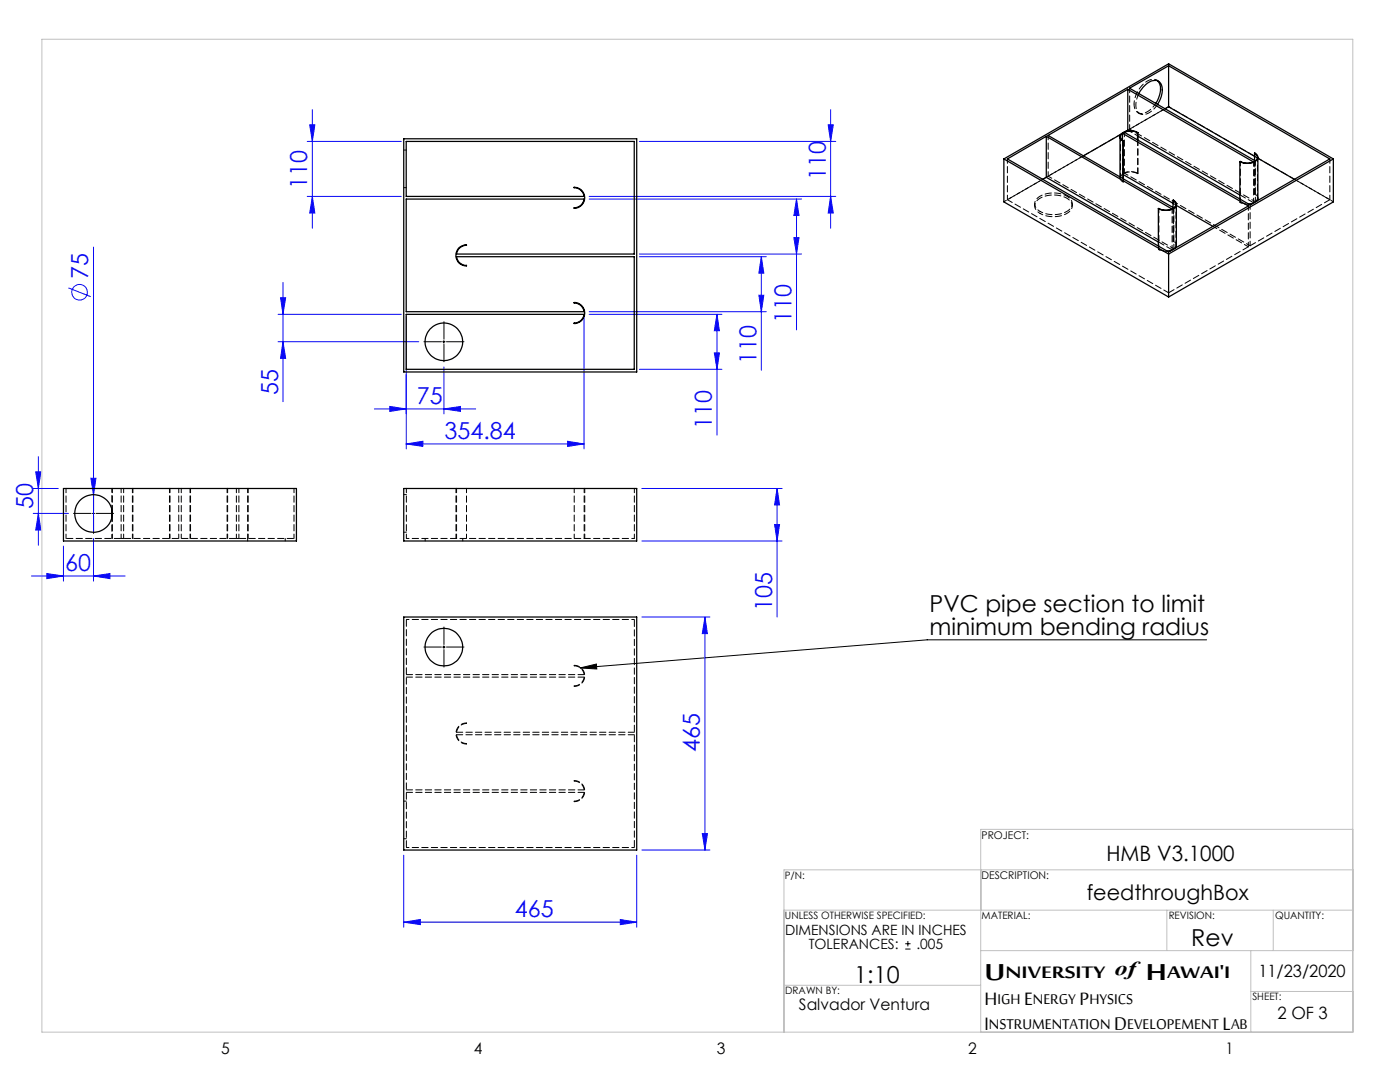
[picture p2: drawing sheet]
<svg xmlns="http://www.w3.org/2000/svg" width="279mm" height="216mm" viewBox="0 0 279 216" stroke-linecap="round" stroke-linejoin="round" font-family="sans-serif">
<g fill="none" stroke="#0a0af5" stroke-width=".2">
<path d="M61.3 39.2h18.8M61.3 28.2h18.8M61.8 24.9h1l-.5 3.3zM62.3 39.2l.5 3.3h-1zM62.3 21.9v23.6M117.6 39.2h49.2M117.6 39.7h42.3M127.6 28.2h39.2M159 39.7v26.1M159 39.7l.5 3.3h-1.1zM165.3 24.9h1l-.5 3.3zM165.8 39.2l.5 3.3h-1z"/>
<path d="M165.8 21.9v23.6M13.7 57.4l4.4 1.8M18.7 49.3v56.9M56 59.4h1l-.5 3.3zM56.5 56.4v23.8M127.6 50.7h32.3M127.6 51.2h25.3M151.4 58.9h1l-.5 3.3zM151.9 51.2v22.7M151.9 51.2l.5 3.3h-1zM158.4 47.4h1.1l-.5 3.3zM55.5 68.2h28.1"/>
<path d="M55.5 62.7h24.6M56.5 68.2l.5 3.3h-1zM81.1 63.2v26.4M88.6 73.2v9.4M116.6 63.2v26.4M117.6 62.7h26.5M117.6 62.2h35.3M127.6 73.7h16.5M142.6 70.4h1l-.5 3.3zM143.1 62.7l.5 3.3h-1zM143.1 62.7v24.1M6.6 97.5h5"/>
<path d="M7.1 94.2h1l-.4 3.3zM7.7 91.1v17.7M18.1 95.4h1.1l-.5 3.3zM74.7 81.6h20.2M77.8 81.1l3.3 .5-3.3 .5zM81.1 88.6l3.3-.5v1zM81.1 88.6h35.5M88.6 81.6l3.3-.5v1zM113.3 88.1l3.3 .5-3.3 .5zM128.1 97.5h28M155.1 97.5l.5 3.3h-1zM155.1 97.5v25.6"/>
<path d="M6.3 114.9h18.7M6.6 102.4h7.1M7.7 102.4l.4 3.4h-1zM9.3 114.4l3.4 .5-3.4 .6zM12.7 109v7M18.7 114.9l3.2-.5v1.1zM18.7 107.5v8.5M128.1 107.9h28M154.6 104.7h1l-.5 3.2zM128.1 123.1h13.6M140.7 123.1l.5 3.3h-1zM140.7 123.1v46.5"/>
<path d="M80.6 170.6v14.4M127.1 170.6v14.4M128.1 169.6h13.6M140.2 166.3h1l-.5 3.3zM80.6 184l3.3-.5v1zM80.6 184h46.5M123.8 183.5l3.3 .5-3.3 .5z"/>
<circle cx="15.9" cy="58.3" r="1.56"/>
</g>
<path d="M88.3 68.2h.5M88.6 67.9v.6M18.4 102.4h.5M18.7 102.2v.5M88.3 129.1h.5M88.6 128.9v.5M115.8 133.3l3.2-.8 .1 1zM240.8 127.7h-55.8l-69.2 5.6M180.7 189.4h1M180.7 188.3h1M181.2 187.8v1" fill="none" stroke="#000" stroke-width=".2"/>
<path d="M88.1 68.2h-3.5M88.6 67.7v-3.5M88.6 68.7v3.5M89.1 68.2h3.5M18.2 102.4h-3.5M18.7 101.9v-3.5M18.7 102.9v3.5M19.2 102.4h3.5M88.1 129.1h-3.5M88.6 128.6v-3.5M88.6 129.6v3.5M89.1 129.1h3.5" fill="none" stroke="#000" stroke-width=".2" stroke-dasharray="15.2 1.3 1.3 1.3"/>
<path d="M8.4 7.8h261.6v198.2h-261.6zM270 173.6h-113.5v32.4M270 165.5h-74.3v40.5M156.5 196.6h39.2M156.5 181.6h113.5M195.7 189.7h74.3M232.9 181.6v8.1M249.6 189.7v16.3M249.6 197.8h20.4M254.1 181.6v8.1" fill="none" stroke="#c0c0c0" stroke-width=".2"/>
<path d="M115.8 133.3l3.2-.8 .1 1z" fill="#000"/>
<g fill="#0a0af5">
<path d="M18.1 95.4h1.1l-.5 3.3z"/>
<path d="M18.7 114.9l3.2-.5v1.1zM9.3 114.4l3.4 .5-3.4 .6zM88.6 81.6l3.3-.5v1zM77.8 81.1l3.3 .5-3.3 .5z"/>
<path d="M113.3 88.1l3.3 .5-3.3 .5zM81.1 88.6l3.3-.5v1z"/>
<path d="M140.2 166.3h1l-.5 3.3zM140.7 123.1l.5 3.3h-1zM7.7 102.4l.4 3.4h-1zM7.1 94.2h1l-.4 3.3zM56.5 68.2l.5 3.3h-1zM56 59.4h1l-.5 3.3z"/>
<path d="M165.8 39.2l.5 3.3h-1zM165.3 24.9h1l-.5 3.3zM158.4 47.4h1.1l-.5 3.3zM159 39.7l.5 3.3h-1.1z"/>
<path d="M155.1 97.5l.5 3.3h-1zM154.6 104.7h1l-.5 3.2zM61.8 24.9h1l-.5 3.3zM62.3 39.2l.5 3.3h-1zM151.9 51.2l.5 3.3h-1zM151.4 58.9h1l-.5 3.3zM143.1 62.7l.5 3.3h-1zM142.6 70.4h1l-.5 3.3z"/>
<path d="M80.6 184l3.3-.5v1zM123.8 183.5l3.3 .5-3.3 .5z"/>
</g>
<g fill="none" stroke="#000" stroke-width=".25">
<path d="M225.1 17.8l25.1 14.5a3.4 3.4 0 0 1-2.8-.1M225.1 17.8l-15.9 9.2 25 14.5a.83 .83 0 0 0 .5-.8 .83 .83 0 0 0-.6-.7M225.1 17.8v8.2M227.3 18.7a4.1 4.1 0 0 1 3.5-2.6 1.99 1.99 0 0 1 1.1 2.5l-.4 1.3-.5 .9M231 16.1a3.2 3.2 0 0 1 .1 3.7l-.5 .8M233.2 13.1l32.2 18.6-15.9 9.2-25.1-14.5a3.4 3.4 0 0 1 2.6 .1M233.2 13.1l-7.8 4.5 25.1 14.5a.83 .83 0 0 0 .4-.8 .83 .83 0 0 0-.5-.7M233.2 13.1v8.2M80.6 27.7h46.5v46.5h-46.5zM81.1 28.2h45.5v22.5h-35.5a2.01 2.01 0 0 1 2-1.7v-.1a2.1 2.1 0 0 0-2.1 2.1 2.1 2.1 0 0 0 2.1 2.1v-.1a2.01 2.01 0 0 1-2-1.8h35.5v22.5h-45.5v-11h35.5a1.94 1.94 0 0 1-2 1.8v.1a2.1 2.1 0 0 0 2.1-2.1 2.1 2.1 0 0 0-2.1-2.1v.1a1.94 1.94 0 0 1 2 1.7h-35.5v-22.5h35.5a1.94 1.94 0 0 1-2 1.8v.1a2.1 2.1 0 0 0 2.1-2.1 2.1 2.1 0 0 0-2.1-2.1v.1a1.94 1.94 0 0 1 2 1.7h-35.5zM200.3 31.7l32.9 19M200.3 31.7v8.6l32.9 19"/>
<path d="M200.3 31.7l32.9-19 32.9 19M208.8 27.2l25.1 14.5a3.4 3.4 0 0 1-2.7-.1M208.8 35.4l-.7 .4M208.8 35.4l22.4 12.9M208.8 27.2v8.2M223.5 27.3v8M223.7 26.8l-7.4 4.3M224 26.6a.85 .85 0 0 0-.4 .8 .85 .85 0 0 0 .6 .7M224 26.6l25.1 14.5-15.9 9.2-32.2-18.6 7.8-4.5M224 26.6v1.4M224.1 28.2v7.4M224.2 28.1l-.1 .1"/>
<path d="M224.2 34.9l9.9 5.7M224.2 28.1v7.6M225.1 26l-.5 .2M225.1 26l.2 .1M227 26.5v1.4M227.1 26.5a2.82 2.82 0 0 0-3.5 .5 .96 .96 0 0 0 .5 1.2M227.1 26.5h-.1M227.1 27.2l20.3 11.7M227.1 26.5v1.5M233.2 21.3l-.7 .4M233.2 21.3l17.2 9.9M234.1 40a.9 .9 0 0 1 .7 .9 .9 .9 0 0 1-.8 .8 3.4 3.4 0 0 1-2.8-.1"/>
<path d="M234.1 40v1.4M247.4 32.2v7.5M250.4 30.6a.9 .9 0 0 1 .6 .9 .9 .9 0 0 1-.8 .8 3.4 3.4 0 0 1-2.8-.1M250.4 30.6v1.4M251 31.4v8.3l-.2 .4M251 31.6l7.3 4.2M266.1 31.7l-32.9 19M266.1 31.7v8.6l-32.9 19M231.2 41.6v7.5M233.2 50.7v8.6M233.6 50l-.6 .2M234.8 40.8v8.3l-.2 .4"/>
<path d="M234.8 41l7.2 4.2M249.9 40.6l-.7 .1M12.7 97.5h46.5v10.4h-46.5zM80.6 97.5h46.5v10.4h-46.5zM22.3 101.6v1.7M80.6 123.1h46.5v46.5h-46.5z"/>
<circle cx="88.6" cy="68.2" r="3.8"/>
<circle cx="18.7" cy="102.5" r="3.7"/>
<circle cx="88.6" cy="129.1" r="3.7"/>
</g>
<g fill="none" stroke="#000" stroke-width=".2" stroke-dasharray="1.3 .6">
<path d="M231.2 16.2l-.3-.2M233.2 12.7v.4M80.6 37.4h.5M81.1 29.9h-.5M223.5 35.3v.2M224 34.8h.2M224.1 36.3h.1M224.2 35.7v.6M227 34.6h.1M227.1 22.5l.4 .2M233.2 21.3h.1M247.5 38.9l2.7 1.6"/>
<path d="M250.4 38.7h.1M206.5 40.7v.4M214 41.1v-.4M231.2 48.3l2.7 1.5M231.3 49.7l-.1 .1M233.2 50.3v.4M233.2 58.4l15.9-9.2M234.2 48.1h-.1M247.5 40.4h.1M249.5 49l15.9-9.2M81.1 98.7h-.5M24.7 107.4h-.5"/>
<path d="M47.7 107.4h-.5M49.4 107.4v.5M56.9 107.9v-.5M80.6 106.2h.5M84.9 107.4v.5M92.4 107.9v-.5M81.1 134.6h35.5M114.6 137v-.1M114.6 132.9v-.1M116.6 135.1h-35.5M81.1 157.6h35.5M81.1 159.9h-.5"/>
<path d="M91.1 146.1h35.5M93.1 148.4v.1M93.1 144.3v.1M114.6 160v-.1M114.6 155.9v-.1M116.6 158.1h-35.5M126.6 146.6h-35.5M80.6 167.4h.5"/>
</g>
<path d="M227.1 34.6a2.84 2.84 0 0 0-3.5 .5 .91 .91 0 0 0 .5 1.2M13.2 107.4h11M24.7 107.4h22.5M47.7 107.4h11M81.1 134.6v-11M126.6 123.6v22.5M81.1 157.6v-22.5M126.6 146.6v22.5M81.1 169.1v-11" fill="none" stroke="#000" stroke-width=".2" stroke-dasharray="1.3 .6" stroke-dashoffset="-.1"/>
<path d="M224.2 36.3a.84 .84 0 0 1-.6-.7 .84 .84 0 0 1 .4-.8M250.4 38.7a.84 .84 0 0 1 .5 .7 .84 .84 0 0 1-.4 .9M234.1 48.1a.84 .84 0 0 1 .6 .7 .84 .84 0 0 1-.4 .8" fill="none" stroke="#000" stroke-width=".2" stroke-dasharray="1.3 .6" stroke-dashoffset="1"/>
<g fill="none" stroke="#000" stroke-width=".2" stroke-dasharray="1.3 .6" stroke-dashoffset=".4">
<path d="M225.4 17.6v8.2M201.1 31.7v8.1M208.1 35.8l-7 4M209.2 27v8.2M216.3 31.1l-7.1 4.1M223.6 27.3v8.2M224.4 26.4v8.1M232.5 21.7l-7.1 4.1M234.2 39.9v8.2M247.5 32.2v8.2M250.2 32.3v8.2M250.4 30.5v8.2"/>
<path d="M251 39.5v-8.1M251.1 31.6l-.7-.4M265.4 39.8l-7.1-4M265.4 31.7v8.1M231.3 41.6v8.1M233.9 41.7v8.1M234.1 40.6l.7 .4M234.3 49.6l-25.1-14.4M234.3 49.6v-8.1M234.7 48.9v-8.1M242.1 45.2l7 4M249.1 41.1v8.1"/>
<path d="M249.5 49l-25.1-14.5M249.5 40.9v8.1M250.5 40.3l-25.1-14.5M250.5 40.3v-8.2M13.2 97.4v10M22.4 97.4v10M24.2 97.4v10M24.7 97.4v10M26.4 97.4v10M26.5 97.4v10M33.8 97.4v10M33.9 97.4v10"/>
<path d="M35.7 97.4v10M37.9 97.4v10M38 97.4v10M45.3 97.4v10M45.4 97.4v10M47.2 97.4v10M47.7 97.4v10M49.4 97.4v10M49.5 97.4v10M58.7 97.4v10M81.1 97.4v10M91 97.4v10"/>
<path d="M93.1 97.4v10M114.6 97.4v10M116.6 97.4v10M126.6 97.4v10M36.2 107.4v-10M91.1 107.4v-10M116.7 107.4v-10"/>
</g>
<path d="M201.1 39.8l32.1 18.6M224.4 34.5a3.2 3.2 0 0 1 2.6 .1M227.1 27.9v6.7M233.9 49.8a3.2 3.2 0 0 1-2.6-.1M250.2 40.5a3.2 3.2 0 0 1-2.7-.1M114.6 132.8a2.1 2.1 0 0 1 2.1 2.1 2.1 2.1 0 0 1-2.1 2.1M93.1 148.5a2.1 2.1 0 0 1-2.1-2.1 2.1 2.1 0 0 1 2.1-2.1M114.6 155.8a2.1 2.1 0 0 1 2.1 2.1 2.1 2.1 0 0 1-2.1 2.1" fill="none" stroke="#000" stroke-width=".2" stroke-dasharray="1.3 .6" stroke-dashoffset=".2"/>
<path d="M231.2 49.8l1 .3h.8M247.5 40.4l.9 .3h.9" fill="none" stroke="#000" stroke-width=".2" stroke-dasharray="1.3 .6" stroke-dashoffset=".9"/>
<path d="M224.7 26.2l-.9 .5M233.7 50l.9-.5M249.9 40.6l.9-.5M22.3 97.4v4.2M22.3 103.3v4.1" fill="none" stroke="#000" stroke-width=".2" stroke-dasharray="1.3 .6" stroke-dashoffset=".5"/>
<path d="M225.3 26.1l1.8 1M226.3 20.8a5.4 5.4 0 0 1 3.6-5l.7 .1 .4 .2M251.1 39.5l-.2-.4-.5-.4M234.8 48.9l-.2-.4-.4-.4" fill="none" stroke="#000" stroke-width=".2" stroke-dasharray="1.3 .6" stroke-dashoffset=".6"/>
<path d="M233.2 21.3l32.9 19M200.3 40.3l32.9-19M207.6 42.2a5.4 5.4 0 0 0 6.1-.6 1.59 1.59 0 0 0-.9-2.5 5.3 5.3 0 0 0-6 .8 1.58 1.58 0 0 0 .8 2.3M207.6 42.6a5.4 5.4 0 0 0 6.1-.6 1.59 1.59 0 0 0-.9-2.5 5.3 5.3 0 0 0-6 .8 1.58 1.58 0 0 0 .8 2.3M81.1 107.4h45.5M81.1 123.6h45.5M126.6 169.1h-45.5" fill="none" stroke="#000" stroke-width=".2" stroke-dasharray="1.3 .6" stroke-dashoffset=".7"/>
<path d="M224.1 35.6v.7M230.7 20.6l-.1 .1a3.2 3.2 0 0 1-3.3 1.9 1.74 1.74 0 0 1-1-1.8M247.5 39.7v.7M231.2 49.1v.7" fill="none" stroke="#000" stroke-width=".2" stroke-dasharray="1.3 .6" stroke-dashoffset=".3"/>
<path d="M224 34.8v-6.8M227 27.9v6.7M231 20.8a3.5 3.5 0 0 1-3.3 2 2.07 2.07 0 0 1-.9-2.6l.5-1.5M250.4 32v6.7M234.1 41.4v6.7M114.6 136.9a2 2 0 0 0 2-1.8M116.6 134.6a2 2 0 0 0-2-1.7M91.1 146.6a2 2 0 0 0 2 1.8M93.1 144.4a2 2 0 0 0-2 1.7M114.6 159.9a2 2 0 0 0 2-1.8M116.6 157.6a2 2 0 0 0-2-1.7" fill="none" stroke="#000" stroke-width=".2" stroke-dasharray="1.3 .6" stroke-dashoffset=".1"/>
<g font-size="6.3">
<text x="196.5" y="195.5">U</text>
<text x="228.7" y="195.5">H</text>
</g>
<g font-size="4.9">
<text x="196.5" y="200.6">H</text>
<text x="204.4" y="200.6">E</text>
<text x="215.5" y="200.6">P</text>
<text x="196.5" y="205.5">I</text>
<text x="222.4" y="205.5">D</text>
<text x="244" y="205.5">L</text>
</g>
<g font-size="4.7" fill="#0a0af5">
<text x="164.8" y="35.9" transform="rotate(-90 164.8 35.9)">110</text>
<text x="61.3" y="37.7" transform="rotate(-90 61.3 37.7)">110</text>
<text x="17.6" y="55.7" transform="rotate(-90 17.6 55.7)">75</text>
<text x="158" y="64.5" transform="rotate(-90 158 64.5)">110</text>
<text x="151" y="72.6" transform="rotate(-90 151 72.6)">110</text>
<text x="55.5" y="78.8" transform="rotate(-90 55.5 78.8)">55</text>
<text x="83.2" y="80.6">75</text>
<text x="88.7" y="87.5">354.84</text>
<text x="142.1" y="85.5" transform="rotate(-90 142.1 85.5)">110</text>
<text x="6.6" y="101.5" transform="rotate(-90 6.6 101.5)">50</text>
<text x="13" y="113.9">60</text>
<text x="154.1" y="121.8" transform="rotate(-90 154.1 121.8)">105</text>
<text x="139.7" y="150.1" transform="rotate(-90 139.7 150.1)">465</text>
<text x="102.8" y="183">465</text>
</g>
<g font-size="4.7">
<text x="185.5" y="122.1">PVC pipe section to limit</text>
<text x="185.5" y="126.6">minimum bending radius</text>
<text x="237.7" y="188.9">Rev</text>
<text x="170.5" y="196.1">1:10</text>
</g>
<g font-size="4.6">
<text x="200.7" y="195.2">NIVERSITY of</text>
<text x="232.9" y="195.2">AWAI'I</text>
</g>
<g font-size="4.2">
<text x="220.8" y="171.7">HMB V3.1000</text>
<text x="216.9" y="179.7">feedthroughBox</text>
</g>
<g font-size="3.9">
<text x="199.1" y="200.4">IGH NERGY HYSICS</text>
<text x="197.4" y="205.3">NSTRUMENTATION</text>
<text x="225" y="205.3">EVELOPEMENT AB</text>
</g>
<g font-size="3.4">
<text x="251.1" y="195">11/23/2020</text>
<text x="255" y="203.3">2 OF 3</text>
</g>
<g font-size="3.2">
<text x="159.4" y="201.6">Salvador Ventura</text>
<text x="44.2" y="210.4">5</text>
<text x="94.6" y="210.3">4</text>
<text x="143.1" y="210.4">3</text>
<text x="193.2" y="210.3">2</text>
<text x="244.6" y="210.3">1</text>
</g>
<g font-size="2.8">
<text x="156.7" y="186.5">DIMENSIONS ARE IN INCHES</text>
<text x="161.4" y="189.4">TOLERANCES:</text>
<text x="182.9" y="189.4">.005</text>
</g>
<g font-size="2.1">
<text x="195.9" y="167.3">PROJECT:</text>
<text x="195.9" y="175.4">DESCRIPTION:</text>
</g>
<g font-size="2">
<text x="156.6" y="175.3">P/N:</text>
<text x="156.6" y="183.4">UNLESS OTHERWISE SPECIFIED:</text>
<text x="195.9" y="183.4">MATERIAL:</text>
<text x="233.2" y="183.4">REVISION:</text>
<text x="254.5" y="183.4">QUANTITY:</text>
<text x="156.7" y="198.4">DRAWN BY:</text>
<text x="249.9" y="199.6">SHEET:</text>
</g>
</svg>
